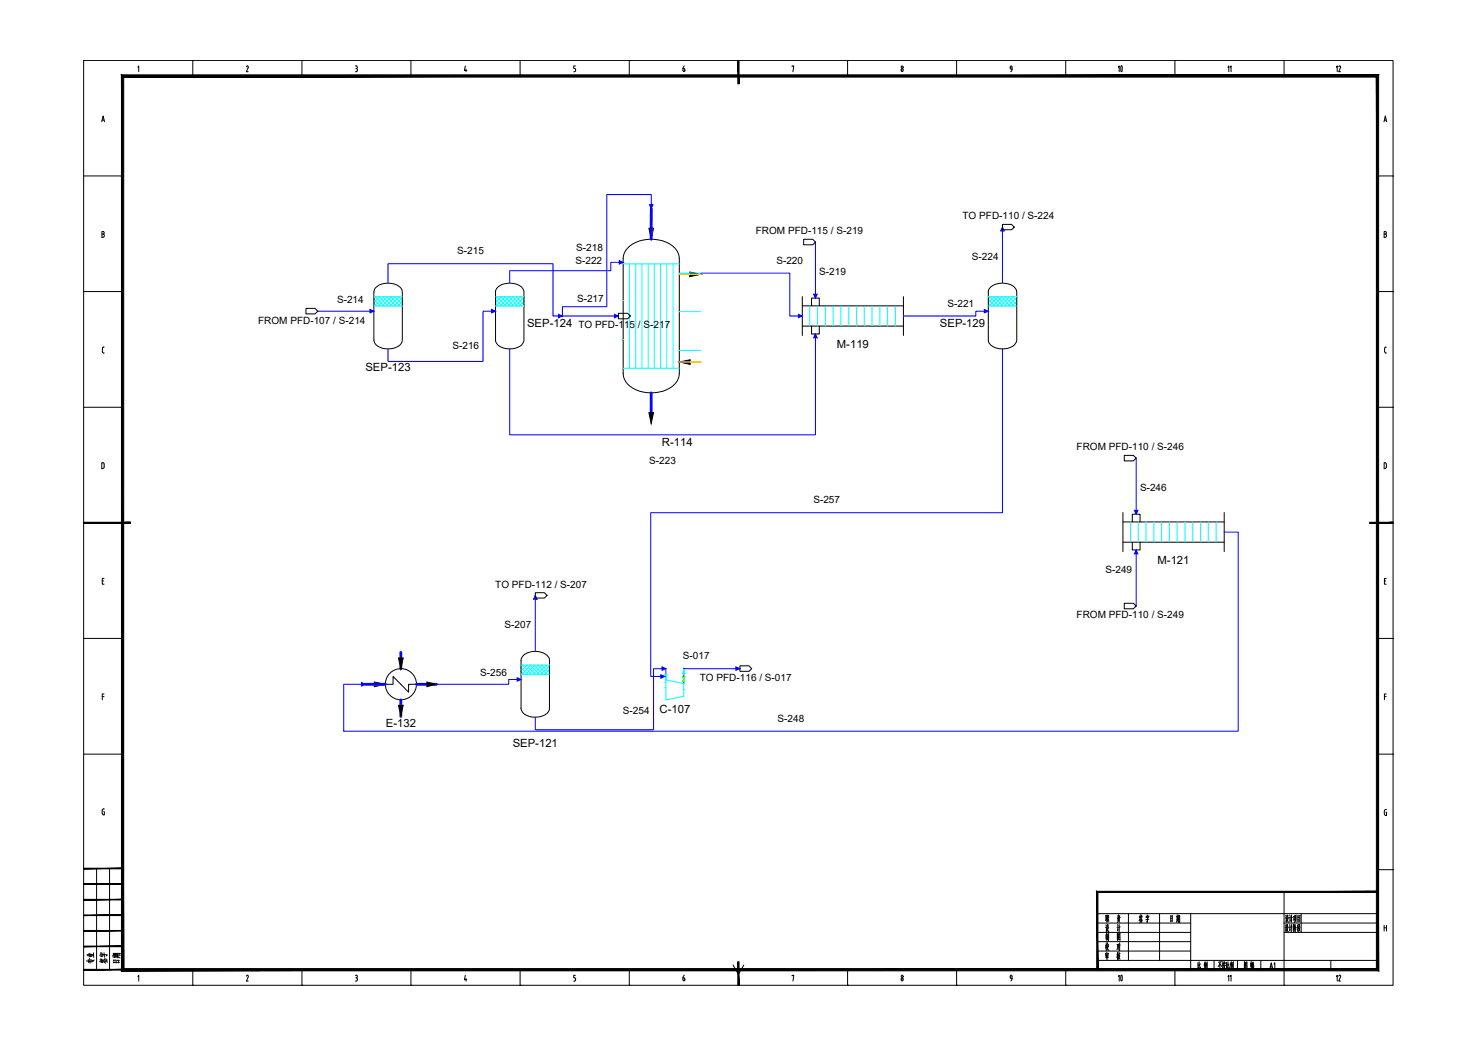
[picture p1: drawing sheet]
<svg xmlns="http://www.w3.org/2000/svg" width="420mm" height="297mm" viewBox="0 0 420 297" stroke-linecap="round" stroke-linejoin="round" font-family="sans-serif">
<g fill="none" stroke="#000" stroke-width=".28">
<path d="M23.8 17.2h372.2v262.9h-372.2zM39.2 19.1l.2-.4v1.7M54.8 17.2h.1M54.8 17.2v4.4M70.3 18.7l.3 .2v.4M70.3 18.7l-.2 .3M70.5 19.3l-.5 1.1h.6M85.8 17.2h.1M85.8 17.2v4.4M101 18.7h.3M101.2 19.5h.1M101.3 18.7l.2 .2v.4l-.2 .2 .3 .5"/>
<path d="M101.6 20l-.3 .3M116.8 17.2h.1M116.8 17.2v4.4M132.3 18.7l-.3 1.3h.7M132.5 19.7v.7M147.9 17.2h.1M147.9 17.2v4.4M163.4 19.5l.2 .3M163.6 18.7h-.5v.8h.3M163.6 19.8v.2M163.6 20l-.2 .3M178.9 17.2h.1"/>
<path d="M178.9 17.2v4.4M194.1 19.5l.5 .1 .1 .4M194.1 19.5v.5M194.2 20l.2 .3 .3-.3M194.5 18.7l-.3 .8M209.9 17.2h.1M225.2 18.9v-.2h.5l-.3 1.7M240.9 17.2h.1M240.9 17.2v4.4M256.2 20l.3 .3 .2-.3M256.7 19.8v.2M256.7 19.8l-.2-.3-.3 .5"/>
<path d="M271.9 17.2h.1M271.9 17.2v4.4M287.4 19.7h.3M287.7 19.1v.5M287.7 19.6l-.4 .8M287.7 19.1l-.1-.3a.43 .43 0 0 0-.4 .3 .43 .43 0 0 0 .3 .5M303 17.2h.1M303 17.2v4.4M334 17.2h.1M334 17.2v4.4M365 17.2h.1M365 17.2v4.4"/>
<path d="M28.9 34.6l.4-1.6 .4 1.6M29 34.1h.6M101 20.4h.3M163.1 20.4h.3M393.4 34.6l.4-1.6 .4 1.6M393.6 34.1h.5M23.8 50h11.1M391.6 50h4.4M396 50h.1M29 65.8l.6 .2v.4l-.3 .1 .4 .5-.2 .4-.5 .1zM29 66.5h.3M393.5 66.5h.3"/>
<path d="M393.8 65.8h-.3v1.7h.3M393.8 65.8l.3 .4-.3 .3 .4 .5-.4 .4M23.8 82.9h11.1M29.6 98.7h-.4l-.1 .4v1l.5 .3M391.6 82.9h4.4M393.6 99.1v.8M393.6 99.9l.3 .4M393.9 98.7h.2M393.9 98.7l-.3 .4M396 82.9h.1M23.8 115.8h11.1M391.6 115.8h4.4"/>
<path d="M393.9 100.4h.2M396 115.8h.1M29.2 131.5h-.3v1.7h.3M29.3 131.5l.3 .5M29.6 132v.9l-.3 .3M394.1 132a.47 .47 0 0 0-.6-.5v1.7l.6-.3v-.9M396 148.6h.1M29.1 165.1h.3M29.6 164.4h-.5v1.7h.5M393.6 165.1h.3M394.1 164.4h-.5v1.7h.5M23.8 181.5h11.1"/>
<path d="M29.1 198h.5M29.6 197.3h-.5v1.6M391.6 181.5h4.4M393.6 198h.5M394.1 197.3h-.5v1.6M396 181.5h.1M23.8 214.4h11.1M391.6 214.4h4.4M396 214.4h.1M29 230.4v.8M29.5 230.7h.2v.9l-.5-.1-.1-.4M29.7 229.9l-.5 .1-.1 .4"/>
<path d="M393.5 230.6v.7M393.6 231.3l.3 .5M394 230.9h.2v.9h-.3M394.2 230.1l-.5 .1-.1 .4M27.5 246.9v28.8M31.1 246.9v28.8M311.9 259.7h79.7M320.8 259.7v13.3M329.6 259.7v13.3M338.5 259.7v16M365 253.5v26.6M369.9 259.7v5.3"/>
<path d="M391.6 247.2h4.4M396 247.2h.1M39.2 277.6l.2-.4v1.7M54.8 275.7v4.4M70.3 277.2l.3 .2v.3M70.3 277.2l-.2 .3M70.5 277.8l-.5 1.1h.6M85.8 275.7v4.4M101 277.2h.3M101 278.9h.3M101.2 277.9h.1M101.3 277.2l.3 .3-.3 .4"/>
<path d="M101.3 277.9l.3 .6M101.6 278.5l-.3 .3M116.8 275.7v4.4M132.3 277.2l-.3 1.3h.7M132.5 278.1v.8M147.9 275.7v4.4M163.1 278.9h.3M163.4 277.9l.2 .4M163.6 277.2h-.5v.7h.3M163.6 278.3v.2M163.6 278.5l-.2 .3M178.9 275.7v4.4"/>
<path d="M194.1 277.9l.5 .1 .1 .5M194.1 277.9v.6M194.2 278.5l.2 .3 .3-.3M194.5 277.2l-.3 .7M208.4 274.3l1.5 2.7 1.5-2.7M225.2 277.4v-.2h.5l-.3 1.7M240.9 275.7v4.4M256.2 278.5l.3 .3 .2-.3M256.7 278.3v.2M256.7 278.3l-.2-.4-.3 .6M271.9 275.7v4.4M287.2 277.5l.3-.3 .2 .3"/>
<path d="M287.2 277.8l.3 .3M287.2 277.6v.2M287.7 277.6v.5h-.3M287.7 278.1l-.4 .7M303 275.7v4.4M311.9 273h79.7M311.9 262.4h26.6M311.9 265h26.6M311.9 267.7h26.6M311.9 270.3h26.6M324.1 261.6v.3M324.2 260l-.3 .9"/>
<path d="M324.2 260.5v.3M324.3 261.5v.4M324.3 260.8l.5 .8M324.3 260.7l-.5 1M324.3 260.4l-.3 .1M324.4 261.3l-.3 .1M324.5 260.1l-.1 .6M324.5 260.5l.1 .3M324.5 261.5l-.1 .6M324.7 262l-.7 .2M324.8 260.4l-.4 .1M325.9 260.5l.7-.1-.1 .4"/>
<path d="M325.9 260.4l-.1 .4M326.1 260l.1 .4M326.2 261v1.2l-.2-.3M326.4 260.8h-.5M326.4 260.7l-.2 .4M326.6 261.3l-.9 .1M332.8 260.3v1.7M333.1 261l-.3 .1M333.2 261.7l-.4 .1M333.3 260.3l-.5 .2M333.3 260.3l-.1 1.6M334 275.7v4.4"/>
<path d="M334.6 260.1v1.3M334.6 261.6l-.2 .5M334.8 261.6l.1 .3M334.8 260.8h-.2M334.8 261.1h-.2M334.9 260l-.1 1.4M335 260.4l-.5 .1M335 261.4l-.5 .1M335.1 260.2l-.1 2M335.3 260.8h-.2M335.3 261.2l-.2 .1M335.4 260.2v2l-.2-.2"/>
<path d="M335.4 260.3h-.3M340.6 273.5v1.7M340.8 274.9l-.3 .5M340.8 274.2l-.2 .2M340.9 273.4v1.8l.2 .2h.2v-.5M341.2 274l-.3 .6M342.5 273.8v1.7M342.6 273.4l-.3 1M342.6 274.4l.1 .3M342.7 273.7l-.2 .9M342.8 274.1l-.1 .1M342.9 274.1l-.3 1.2"/>
<path d="M342.9 273.7l-.3 .1M343 273.9v1M343.2 273.4v2l-.2-.2M345.1 273v2.7M346.8 273.9v1.5M346.9 273.4l-.6 1.4M346.9 274.1l.3 .6M347.2 273.4l-.8 .1M347.6 273.3v2.1l-.1-.2M347.7 274.3l-.3 .3M347.8 273.9l-.4 .1M347.8 273.6v.5"/>
<path d="M348 273.9l-.1 .9 .4 .6M348 273.3l.1 .3M348.2 274.4l-.4 1.1M348.3 273.8h-.5M348.3 273.6l-.1 .4M348.4 274.4l-.6 .1M348.7 273.5v1.7M349 274.2l-.3 .2M349.1 273.4v1.8l.1 .2h.2v-.6M349.4 274l-.3 .6M349.9 273.8v1.6M350 273.3l-.3 1.1"/>
<path d="M350.1 274.4l.1 .3M350.2 273.7l-.2 .9M350.3 274.1h-.2M350.3 274l-.2 1.3M350.4 273.6l-.4 .2M350.4 273.9v.9M350.6 273.3v2.1l-.2-.3M351.8 273v2.7M353.8 275.3h.7M353.8 273.4v2M354 274.1l.4 .5M354 274.9l.2 .2"/>
<path d="M354.1 274.6l.1 .2M354.1 273.7l-.2 .6M354.3 273.9l-.2 .1M354.3 273.8l-.5 .9M354.5 273.4v2M354.5 273.5l-.7 .1M355.5 273.8v.9M355.7 273.3v2.1M355.8 273.9l-.3 .1M355.8 273.8v.9l-.1-.1M355.9 274.4v1M356 273.8v.6"/>
<path d="M356.1 274.5v.9M356.3 273.8h-.3M356.3 273.8v.4M356.3 274.2l-.3 .1M356.3 274.9h-.3M356.3 275.3l-.4 .1M356.3 273.5h-.4M356.4 274.5l-.5 .1M356.4 274.4l-.1 1M365 262.4h26.6M365 265h26.6M365.4 262.9l.2 .3"/>
<path d="M365.5 260.2l.2 .3M365.5 263.6h-.2M365.5 263.4v1.1M365.6 260.9h-.2M365.6 260.8v1M365.7 264.2l-.3 .5M365.7 261.5l-.2 .5M365.8 261.1l.4-.1-.5 1.2M365.8 262.8l-.1 1M365.8 264l.5 .8M365.8 261.3l.5 .9M365.9 260.1l-.2 1"/>
<path d="M366 262.8l.1 .8h.2M366 262.9h-.2M366.1 260.1v.7l.2 .1M366.1 260.2l-.2 .1M366.1 263.7l-.4 .1M366.1 263.7l-.5 1.1M366.6 262.8l.1 .4M366.6 260.1l.2 .4M366.7 263.5l-.2 .1M366.7 263.4l-.1 1.1M366.7 260.8l-.2 .1M366.7 260.7v1.2"/>
<path d="M366.8 264.1l-.2 .5M366.8 261.5l-.1 .4M367.1 262.7v2.1M367.1 260.1v2.1M367.4 263.5l-.6 .1M367.4 260.8l-.5 .1M367.7 262.7v2.1M367.8 262.8v1.4l-.1-.2M367.8 260.5v.9M367.8 262.9h-.1M367.9 260.5h-.2M368 263.6l-.2 1.2"/>
<path d="M368 261.3l-.4 .3M368.1 260.5v1.1M368.1 262.9l.3 .8h.1M368.2 262.7l-.3 1M368.2 260.8l-.3 1.4M368.2 260.2v.4M368.2 261.6l.3 .5M368.2 263.5v1.4M368.5 260.6l-.4 .1M368.5 260.5v1.1M368.5 260.1l-.5 .2M368.9 262.9v1.8"/>
<path d="M369 260.2v1.8M369 263.6l-.1 .1M369 263.3l-.1 .1M369.1 264l-.4 .2M369.1 262.8l-.2 .3M369.2 264l.4 .7M369.2 263.8l.3-.1-.5 1.1M369.3 262.8l-.1 .9M369.4 262.8v.6l.2 .1M369.4 261.2l-.4 .1M369.4 260.8h-.4M369.4 262.9h-.1"/>
<path d="M369.5 261.7l-.5 .1M369.6 260.3l-.6 .1M369.6 260.2l-.1 1.8M378.3 273v2.7M393.5 263v1.7M393.5 263.7h.7M394.2 263v1.7M54.8 280.1h.1M85.8 280.1h.1M116.8 280.1h.1M147.9 280.1h.1M178.9 280.1h.1"/>
<path d="M209.9 280.1h.1M240.9 280.1h.1M271.9 280.1h.1M303 280.1h.1M334 280.1h.1M365 280.1h.1"/>
<circle cx="256.4" cy="19.1" r=".32"/>
<circle cx="256.4" cy="277.5" r=".32"/>
</g>
<g fill="#000" stroke="#000" stroke-width=".28">
<path d="M209.7 17.2l.4 6.6v-6.6zM209.7 17.2l.4 6.6h-.4z"/>
<path d="M34.5 21.3l.7 254v-253.4zM34.5 21.3l.7 254-.7 .7zM35.2 275.3l-.7 .7 356.8-.7zM34.5 276l356.8-.7 .6 .7zM391.3 21.9v253.4l.6 .7zM391.3 21.9l.6-.6v254.7zM35.2 21.9h356.1l.6-.6zM34.5 21.3h357.4l-356.7 .6z"/>
<path d="M23.8 148.4v.4l13.3-.4zM23.8 148.8l13.3-.4v.4z"/>
<path d="M389.4 148.8h6.6v-.4zM389.4 148.4h6.6l-6.6 .4z"/>
<path d="M23.8 255.8h11.1v-.2zM23.8 255.6h11.1l-11.1 .2z"/>
<path d="M23.8 251.4h11.1v-.2zM23.8 251.2h11.1l-11.1 .2z"/>
<path d="M23.8 247h11.1v-.2zM23.8 246.8h11.1l-11.1 .2z"/>
<path d="M312.1 253.7h79.5v-.3zM311.8 253.4h79.8l-79.5 .3zM311.8 253.4l.3 22.3v-22zM311.8 253.4l.3 22.3h-.3z"/>
<path d="M23.8 275.7h11.1v-.2zM23.8 275.5h11.1l-11.1 .2z"/>
<path d="M23.8 269.1h11.1v-.2zM23.8 268.9h11.1l-11.1 .2z"/>
<path d="M23.8 264.7h11.1v-.2zM23.8 264.5h11.1l-11.1 .2z"/>
<path d="M23.8 260.3h11.1v-.2zM23.8 260.1h11.1l-11.1 .2z"/>
<path d="M209.7 273.4v6.7h.4zM209.7 273.4h.4v6.7z"/>
</g>
<path d="M185.2 59.3l-.1 8.7M185.1 111.7v5.6M103.9 194.5h5.6M113.9 185.4v4.7M113.9 199v4.6M118.4 194.5h5.6" fill="none" stroke="#00f" stroke-width=".8"/>
<path d="M184.5 64.9h1.3l-.7 3.1zM196.1 77.3l3.1 .7-3.1 .6zM193.1 102.9l3.1-.6v1.3zM184.5 117.3h1.3l-.7 3.1zM106.4 193.9l3.1 .6-3.1 .7zM113.3 187h1.3l-.7 3.1zM121.4 193.9l2.6 .6-2.6 .7zM113.3 200.5h1.3l-.7 3.1z" fill="#000" stroke="#000" stroke-width=".28"/>
<g fill="none" stroke="#000" stroke-width=".28">
<path d="M178.4 70.5a10.1 10.1 0 0 1 13.4 0 4.4 4.4 0 0 1 1.3 2.9v32.8a5.8 5.8 0 0 1-4.6 5 10 10 0 0 1-10.6-2.7l-.7-1.5v-.8v-32.8a4.4 4.4 0 0 1 1.2-2.9zM107 81.6a5.4 5.4 0 0 1 7.1 .4l.3 1v13.7a3.5 3.5 0 0 1-4.1 2.5 3.5 3.5 0 0 1-4-2.5v-13.7l.3-1zM141.5 81.6a5.3 5.3 0 0 1 7.1 .4l.4 1v13.7a3.5 3.5 0 0 1-4.1 2.5 3.5 3.5 0 0 1-4-2.5v-13.7v-.5zM228.1 92.7h28.7M228.1 84.3v11.1M228.1 86.9h28.7M230.7 86.9v-2.2h2.2v2.2M230.7 92.7v2.2h2.2v-2.2M256.8 84.3v11.1M281.6 81.6a5.3 5.3 0 0 1 7.1 .4l.3 1v13.7a3.5 3.5 0 0 1-4 2.5 3.5 3.5 0 0 1-4-2.5v-13.7v-.5zM319.2 154.1h28.8M319.2 145.7v11.1"/>
<path d="M319.2 148.4h28.8M321.9 148.4v-2.2h2.2v2.2M321.9 154.1v2.2h2.2v-2.2M348 145.7v11.1M109.5 194.5h2.2v-2.2l4.4 4.5v-2.3h2.3M148.8 186.3a5.1 5.1 0 0 1 7.4 .9v14.1a3.5 3.5 0 0 1-4 2.6 3.5 3.5 0 0 1-4.1-2.6v-13.6l.1-.5z"/>
<circle cx="114" cy="194.5" r="4.4"/>
</g>
<g fill="none" stroke="#0ff" stroke-width=".28">
<path d="M177.2 75h15.9M178.9 75v29.7M180.7 75v29.7M182.5 75v29.7M184.3 75v29.7M186 75v29.7M187.8 75v29.7M189.6 75v29.7M191.3 75v29.7M106.3 84.4h8.1M106.3 87h8.1M106.3 86.2l.8 .8"/>
<path d="M106.3 85.1l1.9 1.9M106.7 84.4l2.6 2.6M106.9 84.4l-.6 .6M107.8 84.4l2.6 2.6M108 84.4l-1.7 1.6M108.9 84.4l2.6 2.6M109.1 84.4l-2.6 2.6M110 84.4l2.6 2.6M110.2 84.4l-2.6 2.6M111.1 84.4l2.6 2.6M111.3 84.4l-2.6 2.6M112.2 84.4l2.2 2.2"/>
<path d="M112.3 84.4l-2.5 2.6M113.3 84.4l1.1 1.1M113.4 84.4l-2.5 2.6M114.4 84.6l-2.4 2.4M114.4 85.7l-1.3 1.3M114.4 86.7l-.3 .3M140.9 84.4h8.1M140.9 87h8.1M140.9 86.2l.8 .8M140.9 85.1l1.9 1.9M141.3 84.4l2.6 2.6M141.5 84.4l-.6 .6"/>
<path d="M142.4 84.4l2.6 2.6M142.6 84.4l-1.7 1.6M143.5 84.4l2.5 2.6M143.7 84.4l-2.7 2.6M144.6 84.4l2.5 2.6M144.7 84.4l-2.6 2.6M145.7 84.4l2.5 2.6M145.8 84.4l-2.6 2.6M146.8 84.4l2.2 2.2M146.9 84.4l-2.6 2.6M147.8 84.4l1.2 1.1M148 84.4l-2.6 2.6"/>
<path d="M148.9 84.4h.1M149 84.6l-2.5 2.4M149 85.7l-1.4 1.3M149 86.7l-.3 .3M230.2 86.9v5.8M232.4 86.9v5.8M234.6 86.9v5.8M236.8 86.9v5.8M239 86.9v5.8M241.3 86.9v5.8M243.5 86.9v5.8M245.7 86.9v5.8"/>
<path d="M247.9 86.9v5.8M250.1 86.9v5.8M252.3 86.9v5.8M254.5 86.9v5.8M281 86.2l.8 .8M281 85.1l1.9 1.9M281 84.4h8M281 87h8M281.3 84.4l2.7 2.6M281.5 84.4l-.5 .6M282.4 84.4l2.7 2.6M282.6 84.4l-1.6 1.6"/>
<path d="M283.5 84.4l2.6 2.6M283.7 84.4l-2.6 2.6M284.6 84.4l2.6 2.6M284.8 84.4l-2.6 2.6M285.7 84.4l2.6 2.6M285.9 84.4l-2.6 2.6M286.8 84.4l2.2 2.2M287 84.4l-2.6 2.6M287.9 84.4l1.1 1.1M288.1 84.4l-2.6 2.6M289 84.4h.1M289 84.6l-2.4 2.4"/>
<path d="M289 85.7l-1.3 1.3M289 86.7l-.2 .3M177.2 104.7h15.9M321.4 148.4v5.7M323.6 148.4v5.7M325.8 148.4v5.7M328 148.4v5.7M330.2 148.4v5.7M332.4 148.4v5.7M334.6 148.4v5.7M336.9 148.4v5.7M339.1 148.4v5.7"/>
<path d="M341.3 148.4v5.7M343.5 148.4v5.7M345.7 148.4v5.7M148.1 190.9l.9 .8M148.1 189.8l1.9 1.9M148.1 189l8.1 .1M148.1 191.7h8.1M148.5 189l2.6 2.7M148.7 189l-.6 .7M149.6 189l2.6 2.7M149.8 189l-1.7 1.7M150.7 189l2.6 2.7"/>
<path d="M150.9 189l-2.6 2.7M151.8 189l2.6 2.7M152 189l-2.6 2.7M152.9 189l2.6 2.7M153.1 189l-2.6 2.7M154 189l2.2 2.3M154.2 189l-2.6 2.7M155.1 189l1.1 1.2M155.3 189l-2.6 2.7M156.2 189.3l-2.4 2.4M156.2 190.3l-1.3 1.4M156.2 191.4l-.2 .3"/>
</g>
<!-- layer: EQUIPMENT -->
<g fill="none" stroke="#0ff" stroke-width=".28">
<path d="M177.2 74.6h.1M193.1 77.6h6.1M177.2 85.5h.1M177.2 96.5h.1M193.1 88.6h6.1M193.1 99.6h6.1M189 192.3h.3M189 193.9h.3M189 195.5h.3M189.3 193.2v5.8l5.1-1.1v-3.6M189.3 193.2l5.1 1.1M189.3 191.7v1.5"/>
<path d="M194.4 194.3h.3M194.4 195.9h.3M194.5 192.7h.2"/>
</g>
<path d="M189.3 190.1v1.6M194.4 190.1v2.3M194.4 193.6v.7" fill="none" stroke="#00f" stroke-width=".28"/>
<path d="M194 192.4h.7l-.7 1.2h.7z" fill="none" stroke="#0f0" stroke-width=".28"/>
<g fill="#0ff" stroke="#0ff" stroke-width=".28">
<path d="M189 191.7h.6l-.3 1.5z"/>
<path d="M194.4 190.1l.3 1.5h-.7z"/>
</g>
<path d="M193.1 78h6.1M193.1 102.9h6.1h-3" fill="none" stroke="#ffbf00" stroke-width=".38"/>
<!-- layer: STREAM -->
<g fill="none" stroke="#00f" stroke-width=".28">
<path d="M185.2 59.3v-4h-12.7v31.9h-12.6v2.6M177.2 74.6h-3.6v2.3h-28.7v3.6M199.2 77.6h25.3v12.2h3.6M231.8 68.8v15.9M285 64.5v16M90.3 88.5h16M110.3 80.5v-5.5h46.9v14.8h2.7M140.9 88.5h-3.6v14.2h-27v-3.5M159.9 89.8h15.9M231.8 94.9v28.7h-86.9v-24.4M281 88.5h-3.6v1.3h-20.6M285 99.2v46.5h-100v46.6h4"/>
<path d="M323 130.2v16M323 156.3v16M348 151.2h4v56.6h-254.3v-13.3h6.2M152.2 169.2v16M148.1 193.2h-3.5v1.3h-20.6M189.3 190.1h-3.5v17.3h-33.6v-3.5M194.4 190.1h15.9"/>
</g>
<!-- layer: STREAM_ARROW -->
<g fill="#00f" stroke="#00f" stroke-width=".28">
<path d="M209.2 189.6l1.1 .5-1.1 .4z"/>
<path d="M152.2 169.2l.5 1.1h-1z"/>
<path d="M105.2 88l1.1 .5-1.1 .4z"/>
<path d="M158.8 89.4l1.1 .4-1.1 .5z"/>
<path d="M139.8 88l1.1 .5-1.1 .4z"/>
<path d="M174.7 89.4l1.1 .4-1.1 .5z"/>
<path d="M184.6 58.2h1l-.4 1.1z"/>
<path d="M231.3 83.6h1l-.5 1.1z"/>
<path d="M227 89.4l1.1 .4-1.1 .5z"/>
<path d="M279.8 88l1.2 .5-1.2 .4z"/>
<path d="M176.1 74.1l1.1 .5-1.1 .4z"/>
<path d="M231.8 94.9l.5 1.1h-1z"/>
<path d="M285 64.5l.5 1.1h-1z"/>
<path d="M322.5 145.1h1l-.5 1.1z"/>
<path d="M102.8 194l1.1 .5-1.1 .5z"/>
<path d="M323 156.3l.5 1.1h-1z"/>
<path d="M188.2 189.6l1.1 .5-1.1 .4z"/>
<path d="M147 192.6l1.1 .6-1.1 .4z"/>
<path d="M187.9 191.8l1.1 .5-1.1 .5z"/>
</g>
<!-- layer: CONNECTOR -->
<path d="M228.5 68h2.5l.8 .8-.8 .8h-2.5zM285 63.8h2.6l.7 .7-.7 .8h-2.6zM87 87.7h2.6l.7 .8-.7 .7h-2.6zM175.8 89.1h2.6l.8 .7-.8 .8h-2.6zM319.6 129.4h2.6l.8 .8-.8 .8h-2.6zM152.2 168.5h2.6l.7 .7-.7 .8h-2.6zM319.6 171.5h2.6l.8 .8-.8 .7h-2.6zM210.3 189.3h2.6l.8 .8-.8 .7h-2.6z" fill="none" stroke="#000" stroke-width=".28"/>
<g font-size="6.6">
<text x="315.7" y="22.2">10</text>
<text x="315.7" y="280.8">10</text>
</g>
<g font-size="5.3">
<text x="312.9" y="266">设 计</text>
<text x="313.3" y="268.5">制 图</text>
<text x="27.5" y="275.2" transform="rotate(-90 27.5 275.2)">专业</text>
<text x="31.4" y="275.2" transform="rotate(-90 31.4 275.2)">签字</text>
<text x="34.9" y="274.8" transform="rotate(-90 34.9 274.8)">日期</text>
<text x="312.9" y="271.3">校 对</text>
</g>
<g font-size="4.4">
<text x="378.5" y="21.5">12</text>
<text x="363.4" y="276.6" transform="rotate(-90 363.4 276.6)">A1</text>
<text x="382.1" y="280.1" transform="rotate(-90 382.1 280.1)">12</text>
</g>
<g font-size="4">
<text x="351" y="21.5" transform="rotate(-90 351 21.5)">11</text>
<text x="351" y="280.1" transform="rotate(-90 351 280.1)">11</text>
</g>
<g font-size="3.2">
<text x="149.8" y="93">SEP-124</text>
<text x="267.2" y="93">SEP-129</text>
<text x="237.9" y="98.9">M-119</text>
<text x="103.9" y="105.5">SEP-123</text>
<text x="188.2" y="126.6">R-114</text>
<text x="329" y="160.3">M-121</text>
<text x="187.5" y="202.6">C-107</text>
<text x="109.7" y="206.8">E-132</text>
<text x="145.7" y="212.4">SEP-121</text>
</g>
<g font-size="2.8">
<text x="273.6" y="62.3">TO PFD-110 / S-224</text>
<text x="163.8" y="71.2">S-218</text>
<text x="214.9" y="66.6">FROM PFD-115 / S-219</text>
<text x="130" y="72.3">S-215</text>
<text x="163.6" y="75.2">S-222</text>
<text x="220.7" y="75">S-220</text>
<text x="276.3" y="73.9">S-224</text>
<text x="232.9" y="78.1">S-219</text>
<text x="95.8" y="86">S-214</text>
<text x="164" y="85.8">S-217</text>
<text x="269.4" y="87.4">S-221</text>
<text x="73.4" y="92">FROM PFD-107 / S-214</text>
<text x="164.5" y="93.4">TO PFD-115 / S-217</text>
<text x="128.6" y="99.2">S-216</text>
<text x="184.6" y="131.9">S-223</text>
<text x="306.1" y="128">FROM PFD-110 / S-246</text>
<text x="231.2" y="143.1">S-257</text>
<text x="324.1" y="139.5">S-246</text>
<text x="140.8" y="167">TO PFD-112 / S-207</text>
<text x="314.3" y="163">S-249</text>
<text x="143.5" y="178.5">S-207</text>
<text x="306.1" y="175.8">FROM PFD-110 / S-249</text>
<text x="194.1" y="187.4">S-017</text>
<text x="136.5" y="192.1">S-256</text>
<text x="199" y="193.6">TO PFD-116 / S-017</text>
<text x="177.1" y="203.1">S-254</text>
<text x="221.1" y="205.2">S-248</text>
</g>
</svg>
